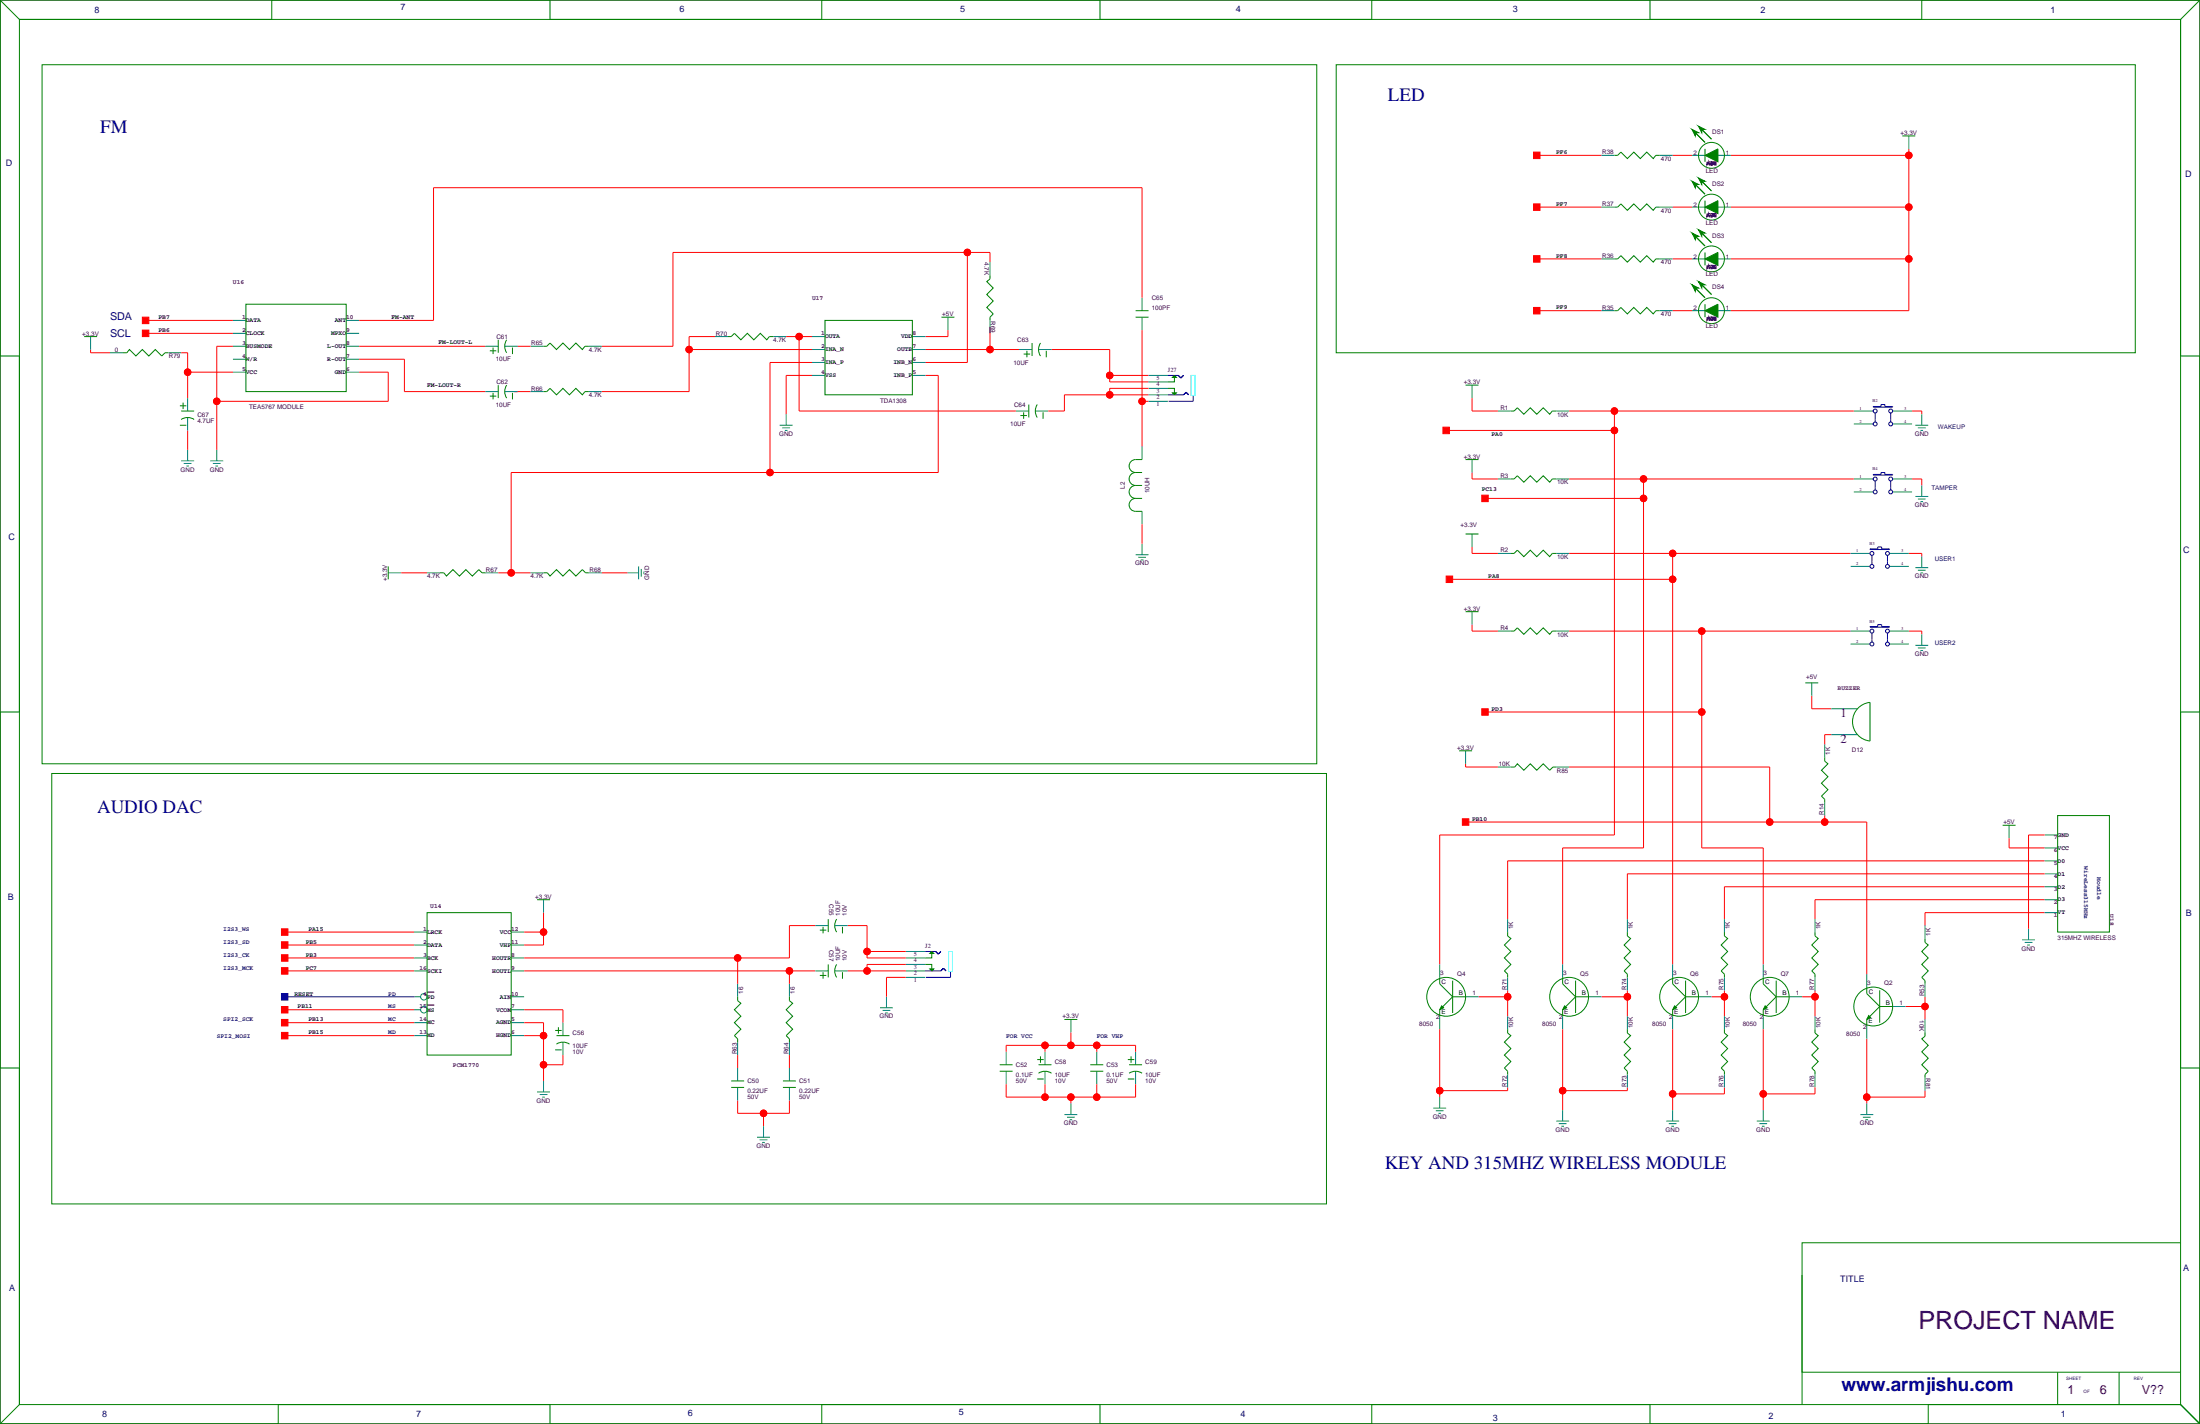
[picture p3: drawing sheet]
<svg xmlns="http://www.w3.org/2000/svg" width="864mm" height="559mm" viewBox="0 0 864 559" stroke-linecap="round" stroke-linejoin="round" font-family="sans-serif">
<path d="M0 0h863.6v558.8h-863.6zM167.6 394.4h2.9M167.6 389.3h2.9" fill="none" stroke="#000" stroke-width=".39"/>
<g fill="none" stroke="#f00" stroke-width=".39">
<path d="M749.3 58.4v63.5h-69.9M603.2 61h25.4M656.6 61h7.6M679.4 61h69.9M379.7 99.1v43.1h-16.5M603.2 81.3h25.4M656.6 81.3h7.6M679.4 81.3h69.9M388.6 102.9v-3.8h-124.4v36.8h-28M448.3 116.8v-43.1h-278.1v52h-29.2M603.2 101.6h25.4M656.6 101.6h7.6"/>
<path d="M679.4 101.6h69.9M35.6 137.2v1.2h7.6M57.1 130.8h34.3M57.1 125.7h34.3M71.1 138.4h2.6v17.8M91.4 135.9h-6.3v40.6M141 135.9h49.5M203.2 135.9h5.1M270.5 137.2h48.3M280.7 132.1h-10.2v21.6h-34.3M308.6 132.1h10.2M313.7 132.1v29.2h85.1"/>
<path d="M363.2 137.2h36.8M372.1 129.5v2.6h-8.9M388.6 128.3v8.9M412.7 137.2h22.9v12.7h15.2M448.3 129.5v45.8M603.2 121.9h25.4M656.6 121.9h7.6M73.7 146.1h17.7M141 146.1h11.4v11.4h-67.3M141 141h17.7v12.7h31.8M201.9 153.7h6.4M318.8 147.3h-10.2v15.3"/>
<path d="M318.8 142.2h-16.5v43.2M363.2 147.3h5.1v38.1h-167.6v39.4M435.6 147.3h15.2M448.3 157.5h2.5M450.8 154.9h-33v6.4h-6.3M450.8 152.4h-15.2v2.5M577.8 156.2v5.1h10.2M73.7 168.9v7.6M567.7 168.9h66M615.9 161.3h111.8M633.7 161.3v166.4h-68.6v50.8M750.6 161.3h3.8v1.3"/>
<path d="M577.8 185.4v2.6h10.2M582.9 195.6h62.3M615.9 188h111.8M645.2 188v144.7h-31.8v45.8M750.6 188h3.8v2.5M448.3 205.7v7.7M577.8 214.6v2.6h10.2M615.9 217.2h110.5M656.6 217.2v161.3M749.3 217.2h5.1v1.2M157.5 224.8h10.1M195.6 224.8h12.7"/>
<path d="M236.2 224.8h10.2M569 227.3h87.6M577.8 245.1v2.5h10.2M615.9 247.6h110.5M668 247.6v85.1h24.1v45.8M749.3 247.6h5.1v1.3M582.9 279.4h85.1M711.2 273v5.1h7.6M575.3 299.7v1.3h12.7M718.8 288.3h-2.5v3.8M615.9 301h78.8v21.6M575.3 322.6h157.5v59.7"/>
<path d="M716.3 320v2.6M788.7 328.9v3.8h13.9M802.6 327.7h-6.3v36.8M802.6 337.8h-210.8v22.9M213.4 358.1v12.7h-7.7M802.6 358.1h-47v5.1M802.6 348h-125.7v12.7M802.6 353.1h-90.1v7.6M802.6 342.9h-163.8v17.8M111.8 375.9h50.8M111.8 365.8h50.8M111.8 370.8h50.8"/>
<path d="M205.7 365.8h7.7M289.6 375.9v10.2M320 363.2h-10.1v12.7h-104.2M332.7 363.2h7.7v12.7h15.2M340.4 373.4h15.2M355.6 378.5h-15.2v2.5M111.8 381h50.8M111.8 396.2h50.8M205.7 381h114.3M205.7 396.2h15.3v5.1M309.9 381v5.1M332.7 381h22.9"/>
<path d="M355.6 383.5h-7.6v7.7M580.4 391.2h11.4M591.8 388.6v10.2M628.6 391.2h10.2M638.8 388.6v10.2M671.8 391.2h5.1M676.9 388.6v10.2M707.4 391.2h5.1M712.5 388.6v10.2M748 395h7.6M755.6 391.2v8.8M111.8 401.3h50.8"/>
<path d="M111.8 406.4h50.8M205.7 401.3h7.7v22.9M205.7 406.4h7.7M221 414v3.8h-7.6M289.6 414v5.1M309.9 414v5.1M395 412.8v-2.6h50.8v2.6M410.2 410.2v2.6M420.4 405.1v5.1M430.5 410.2v2.6M565.1 403.9v26.6M613.4 403.9v31.7"/>
<path d="M656.6 403.9v31.7M692.1 403.9v31.7M732.8 407.7v25.4M289.6 431.8v5.1h20.3v-5.1M299.7 436.9v5.1M395 425.4v5.1h50.8v-5.1M410.2 425.4v5.1M420.4 430.5v2.6M430.5 425.4v5.1M591.8 426.7v1.3h-26.7M638.8 426.7v1.3h-25.4M676.9 426.7v2.6h-20.3"/>
<path d="M712.5 426.7v2.6h-20.4M755.6 428v2.5h-22.8"/>
<circle cx="749.3" cy="61" r="1.27"/>
<circle cx="379.7" cy="99.1" r="1.27"/>
<circle cx="749.3" cy="81.3" r="1.27"/>
<circle cx="749.3" cy="101.6" r="1.27"/>
<circle cx="270.5" cy="137.2" r="1.27"/>
<circle cx="313.7" cy="132.1" r="1.27"/>
<circle cx="388.6" cy="137.2" r="1.27"/>
<circle cx="73.7" cy="146" r="1.27"/>
<circle cx="85.1" cy="157.5" r="1.27"/>
<circle cx="435.6" cy="154.9" r="1.27"/>
<circle cx="435.6" cy="147.3" r="1.27"/>
<circle cx="448.3" cy="157.5" r="1.27"/>
<circle cx="633.7" cy="168.9" r="1.27"/>
<circle cx="633.7" cy="161.3" r="1.27"/>
<circle cx="302.3" cy="185.4" r="1.27"/>
<circle cx="645.2" cy="188" r="1.27"/>
<circle cx="645.2" cy="195.6" r="1.27"/>
<circle cx="656.6" cy="217.2" r="1.27"/>
<circle cx="200.7" cy="224.8" r="1.27"/>
<circle cx="656.6" cy="227.3" r="1.27"/>
<circle cx="668" cy="247.6" r="1.27"/>
<circle cx="668" cy="279.4" r="1.27"/>
<circle cx="694.7" cy="322.6" r="1.27"/>
<circle cx="716.3" cy="322.6" r="1.27"/>
<circle cx="213.4" cy="365.8" r="1.27"/>
<circle cx="289.6" cy="375.9" r="1.27"/>
<circle cx="340.4" cy="373.4" r="1.27"/>
<circle cx="309.9" cy="381" r="1.27"/>
<circle cx="340.4" cy="381" r="1.27"/>
<circle cx="591.8" cy="391.2" r="1.27"/>
<circle cx="638.8" cy="391.2" r="1.27"/>
<circle cx="676.9" cy="391.2" r="1.27"/>
<circle cx="712.5" cy="391.2" r="1.27"/>
<circle cx="755.6" cy="395" r="1.27"/>
<circle cx="213.4" cy="417.8" r="1.27"/>
<circle cx="213.4" cy="406.4" r="1.27"/>
<circle cx="410.2" cy="410.2" r="1.27"/>
<circle cx="420.4" cy="410.2" r="1.27"/>
<circle cx="430.5" cy="410.2" r="1.27"/>
<circle cx="299.7" cy="436.9" r="1.27"/>
<circle cx="410.2" cy="430.5" r="1.27"/>
<circle cx="420.4" cy="430.5" r="1.27"/>
<circle cx="430.5" cy="430.5" r="1.27"/>
<circle cx="565.1" cy="428" r="1.27"/>
<circle cx="613.4" cy="428" r="1.27"/>
<circle cx="656.6" cy="429.3" r="1.27"/>
<circle cx="692.1" cy="429.3" r="1.27"/>
<circle cx="732.8" cy="430.5" r="1.27"/>
</g>
<g fill="#f00" stroke="#f00" stroke-width=".39">
<path d="M581.7 194.3h2.5v2.5h-2.5z" fill-rule="evenodd"/>
<path d="M566.4 167.6h2.6v2.6h-2.6z" fill-rule="evenodd"/>
<path d="M567.7 226.1h2.5v2.5h-2.5z" fill-rule="evenodd"/>
<path d="M581.7 278.1h2.5v2.6h-2.5z" fill-rule="evenodd"/>
<path d="M110.5 379.7h2.5v2.6h-2.5z" fill-rule="evenodd"/>
<path d="M110.5 374.6h2.5v2.6h-2.5z" fill-rule="evenodd"/>
<path d="M110.5 369.6h2.5v2.5h-2.5z" fill-rule="evenodd"/>
<path d="M110.5 364.5h2.5v2.5h-2.5z" fill-rule="evenodd"/>
<path d="M602 120.6h2.5v2.6h-2.5z" fill-rule="evenodd"/>
<path d="M602 100.3h2.5v2.6h-2.5z" fill-rule="evenodd"/>
<path d="M602 80h2.5v2.6h-2.5z" fill-rule="evenodd"/>
<path d="M602 59.7h2.5v2.5h-2.5z" fill-rule="evenodd"/>
<path d="M55.9 129.5h2.5v2.6h-2.5z" fill-rule="evenodd"/>
<path d="M55.9 124.5h2.5v2.5h-2.5z" fill-rule="evenodd"/>
<path d="M110.5 395h2.5v2.5h-2.5z" fill-rule="evenodd"/>
<path d="M110.5 400h2.5v2.6h-2.5z" fill-rule="evenodd"/>
<path d="M110.5 405.1h2.5v2.6h-2.5z" fill-rule="evenodd"/>
<path d="M574 321.3h2.6v2.5h-2.6z" fill-rule="evenodd"/>
<circle cx="645.2" cy="195.6" r="1.27"/>
<circle cx="645.2" cy="188" r="1.27"/>
<circle cx="633.7" cy="168.9" r="1.27"/>
<circle cx="633.7" cy="161.3" r="1.27"/>
<circle cx="656.6" cy="227.3" r="1.27"/>
<circle cx="656.6" cy="217.2" r="1.27"/>
<circle cx="668" cy="279.4" r="1.27"/>
<circle cx="668" cy="247.6" r="1.27"/>
<circle cx="732.8" cy="430.5" r="1.27"/>
<circle cx="302.3" cy="185.4" r="1.27"/>
<circle cx="200.7" cy="224.8" r="1.27"/>
<circle cx="435.6" cy="147.3" r="1.27"/>
<circle cx="448.3" cy="157.5" r="1.27"/>
<circle cx="430.5" cy="410.2" r="1.27"/>
<circle cx="410.2" cy="410.2" r="1.27"/>
<circle cx="420.4" cy="410.2" r="1.27"/>
<circle cx="430.5" cy="430.5" r="1.27"/>
<circle cx="410.2" cy="430.5" r="1.27"/>
<circle cx="420.4" cy="430.5" r="1.27"/>
<circle cx="676.9" cy="391.2" r="1.27"/>
<circle cx="340.4" cy="373.4" r="1.27"/>
<circle cx="309.9" cy="381" r="1.27"/>
<circle cx="213.4" cy="406.4" r="1.27"/>
<circle cx="213.4" cy="417.8" r="1.27"/>
<circle cx="213.4" cy="365.8" r="1.27"/>
<circle cx="299.7" cy="436.9" r="1.27"/>
<circle cx="289.6" cy="375.9" r="1.27"/>
<circle cx="656.6" cy="429.3" r="1.27"/>
<circle cx="749.3" cy="101.6" r="1.27"/>
<circle cx="749.3" cy="61" r="1.27"/>
<circle cx="749.3" cy="81.3" r="1.27"/>
<circle cx="388.6" cy="137.2" r="1.27"/>
<circle cx="565.1" cy="428" r="1.27"/>
<circle cx="591.8" cy="391.2" r="1.27"/>
<circle cx="613.4" cy="428" r="1.27"/>
<circle cx="638.8" cy="391.2" r="1.27"/>
<circle cx="692.1" cy="429.3" r="1.27"/>
<circle cx="85.1" cy="157.5" r="1.27"/>
<circle cx="270.5" cy="137.2" r="1.27"/>
<circle cx="379.7" cy="99.1" r="1.27"/>
<circle cx="340.4" cy="381" r="1.27"/>
<circle cx="712.5" cy="391.2" r="1.27"/>
<circle cx="313.7" cy="132.1" r="1.27"/>
<circle cx="435.6" cy="154.9" r="1.27"/>
<circle cx="73.7" cy="146" r="1.27"/>
<circle cx="755.6" cy="395" r="1.27"/>
<circle cx="694.7" cy="322.6" r="1.27"/>
<circle cx="716.3" cy="322.6" r="1.27"/>
</g>
<g fill="none" stroke="#008080" stroke-width=".39">
<path d="M749.3 53.3v5.1M628.6 61h5.1M651.5 61h5.1M664.2 61h5.1M674.4 61h5M628.6 81.3h5.1M651.5 81.3h5.1M664.2 81.3h5.1M674.4 81.3h5M388.6 102.9v5M448.3 116.8v5.1M628.6 101.6h5.1"/>
<path d="M651.5 101.6h5.1M664.2 101.6h5.1M674.4 101.6h5M35.6 132.1v5.1M43.2 138.4h5.1M66 138.4h5.1M91.4 135.9h5.1M91.4 125.7h5.1M91.4 130.8h5.1M135.9 135.9h5.1M135.9 125.7h5.1M135.9 130.8h5.1"/>
<path d="M190.5 135.9h5.1M198.1 135.9h5.1M208.3 135.9h5.1M231.1 135.9h5.1M280.7 132.1h5.1M303.5 132.1h5.1M318.8 132.1h5M318.8 137.2h5M358.1 132.1h5.1M358.1 137.2h5.1M372.1 124.5v5M388.6 125.7v5.1"/>
<path d="M400 137.2h5.1M407.7 137.2h5M448.3 124.5v5M628.6 121.9h5.1M651.5 121.9h5.1M664.2 121.9h5.1M674.4 121.9h5M73.7 156.2v5.1M91.4 146.1h5.1M91.4 141h5.1M135.9 146.1h5.1M135.9 141h5.1"/>
<path d="M190.5 153.7h5.1M198.1 153.7h5.1M208.3 153.7h5.1M231.1 153.7h5.1M318.8 147.3h5M318.8 142.2h5M358.1 147.3h5.1M358.1 142.2h5.1M450.8 157.5h7.7M450.8 154.9h7.7M450.8 152.4h7.7M450.8 149.9h7.7"/>
<path d="M450.8 147.3h7.7M577.8 151.1v5.1M73.7 163.8v5.1M73.7 176.5v4.3M85.1 176.5v4.3M306.1 166.9h5M307.1 167.9h3M308.1 168.9h1M308.6 162.6v4.3M398.8 161.3h5.1M406.4 161.3h5.1M448.3 175.3v5"/>
<path d="M588 161.3h5.1M610.9 161.3h5M727.7 161.3h7.6M727.7 166.4h7.6M742.9 161.3h7.7M742.9 166.4h7.7M751.8 166.9h5.1M752.9 167.9h3M753.9 168.9h1M754.4 162.6v4.3M71.1 180.8h5.1M72.1 181.9h3.1"/>
<path d="M73.2 182.9h1M82.5 180.8h5.1M83.6 181.9h3M84.6 182.9h1M577.8 180.3v5.1M588 188h5.1M610.9 188h5M727.7 188h7.6M727.7 193h7.6M742.9 188h7.7M742.9 193h7.7M751.8 194.8h5.1"/>
<path d="M752.9 195.8h3M753.9 196.8h1M754.4 190.5v4.3M445.8 217.7h5M446.8 218.7h3M447.8 219.7h1M448.3 200.7v5M448.3 213.4v4.3M577.8 209.6v5M588 217.2h5.1M610.9 217.2h5M726.4 217.2h7.7"/>
<path d="M741.7 217.2h7.6M754.4 218.4v4.4M152.4 224.8h5.1M167.6 224.8h5.1M190.5 224.8h5.1M208.3 224.8h5.1M231.1 224.8h5.1M246.4 224.8h4.3M250.7 222.2v5.1M251.7 223.3v3M252.7 224.3v1M726.4 222.2h7.7"/>
<path d="M741.7 222.2h7.6M751.8 222.8h5.1M752.9 223.8h3M753.9 224.8h1M577.8 240v5.1M588 247.6h5.1M610.9 247.6h5M726.4 247.6h7.7M726.4 252.7h7.7M741.7 247.6h7.6M741.7 252.7h7.6M751.8 253.2h5.1"/>
<path d="M752.9 254.3h3M753.9 255.3h1M754.4 248.9v4.3M711.2 268v5M718.8 278.1h10.2M575.3 294.6v5.1M716.3 292.1v5.1M718.8 288.3h10.2M588 301h5.1M610.9 301h5M716.3 315v5M788.7 323.8v5.1"/>
<path d="M802.6 337.8h5.1M802.6 327.7h5.1M802.6 332.7h5.1M213.4 353.1v5M802.6 342.9h5.1M802.6 348h5.1M802.6 353.1h5.1M802.6 358.1h5.1M162.6 375.9h5M162.6 370.8h5M162.6 365.8h5M200.7 375.9h5"/>
<path d="M200.7 370.8h5M200.7 365.8h5M320 363.2h5.1M327.7 363.2h5M355.6 378.5h7.6M355.6 375.9h7.6M355.6 373.4h7.6M565.1 378.5v5M591.8 360.7v5.1M613.4 378.5v5M638.8 360.7v5.1M656.6 378.5v5"/>
<path d="M676.9 360.7v5.1M692.1 378.5v5M712.5 360.7v5.1M755.6 363.2v5.1M793.7 368.8h5.1M794.8 369.8h3M795.8 370.8h1M796.3 364.5v4.3M162.6 381h5M162.6 391.2h2.5M162.6 396.2h2.5M200.7 381h5"/>
<path d="M200.7 391.2h5M200.7 396.2h5M289.6 386.1v5.1M309.9 386.1v5.1M320 381h5.1M327.7 381h5M345.4 395.5h5.1M346.5 396.5h3M347.5 397.5h1M348 391.2v4.3M355.6 383.5h7.6M355.6 381h7.6"/>
<path d="M565.1 398.8v5.1M575.3 391.2h5.1M591.8 383.5v5.1M591.8 398.8v5.1M613.4 398.8v5.1M623.6 391.2h5M638.8 383.5v5.1M638.8 398.8v5.1M656.6 398.8v5.1M666.7 391.2h5.1M676.9 383.5v5.1M676.9 398.8v5.1"/>
<path d="M692.1 398.8v5.1M702.3 391.2h5.1M712.5 383.5v5.1M712.5 398.8v5.1M732.8 382.3v5M742.9 395h5.1M755.6 386.1v5.1M162.6 401.3h5M162.6 406.4h5M200.7 401.3h5M200.7 406.4h5M221 401.3v5.1"/>
<path d="M221 408.9v5.1M289.6 408.9v5.1M289.6 419.1v5.1M309.9 408.9v5.1M309.9 419.1v5.1M395 412.8v5M410.2 412.8v5M420.4 400v5.1M430.5 412.8v5M445.8 412.8v5M732.8 402.6v5.1M755.6 400v5.1"/>
<path d="M210.8 428.5h5.1M211.8 429.5h3.1M212.9 430.5h1M213.4 424.2v4.3M289.6 426.7v5.1M309.9 426.7v5.1M395 420.4v5M410.2 420.4v5M417.8 437.4h5.1M418.8 438.4h3.1M419.9 439.4h1M420.4 433.1v4.3"/>
<path d="M430.5 420.4v5M445.8 420.4v5M562.6 434.8h5.1M563.6 435.9h3.1M564.6 436.9h1.1M565.1 430.5v4.3M591.8 421.6v5.1M610.9 439.9h5M613.4 435.6v4.3M638.8 421.6v5.1M654 439.9h5.1M656.6 435.6v4.3"/>
<path d="M676.9 421.6v5.1M689.6 439.9h5.1M692.1 435.6v4.3M712.5 421.6v5.1M730.2 437.4h5.1M731.3 438.4h3M732.3 439.4h1M732.8 433.1v4.3M755.6 422.9v5.1M297.2 446.3h5.1M298.2 447.3h3M299.2 448.3h1"/>
<path d="M299.7 442v4.3M611.9 440.9h3M612.9 442h1M655.1 440.9h3M656.1 442h1M690.6 440.9h3.1M691.6 442h1.1"/>
<circle cx="166.4" cy="396.2" r="1.27"/>
<circle cx="166.4" cy="391.2" r="1.27"/>
</g>
<g fill="none" stroke="#008000" stroke-width=".39">
<path d="M0 0h863.6v558.8h-863.6zM7.6 7.6h848.4v543.6h-848.4zM16.5 25.4h500.4v274.3h-500.4zM524.5 25.4h313.7v113h-313.7zM651.5 58.4h.1M665.5 52.1l3.8 3.8M668 50.8l3.8 3.8M669.3 58.4v5.1M746.8 53.3h5M633.7 61h1.3l1.3-1.3 2.5 2.5 2.5-2.5 2.6 2.5 2.5-2.5 2.6 2.5 1-1.2h1.5M651.5 78.7h.1M665.5 72.4l3.8 3.8"/>
<path d="M668 71.1l3.8 3.8M669.3 78.7v5.1M633.7 81.3h1.3l1.3-1.3 2.5 2.6 2.5-2.6 2.6 2.6 2.5-2.6 2.6 2.6 1-1.3h1.5M651.5 99.1h.1M665.5 92.7l3.8 3.8M668 91.4l3.8 3.8M669.3 99.1v5M96.5 119.4h39.4v34.3h-39.4zM388.6 107.9v1.6l-1.3 1 2.6 2.5-2.6 2.6 2.6 2.5-2.6 2.5 2.6 2.6-1.3 1.3v1.2M633.7 101.6h1.3l1.3-1.3 2.5 2.6 2.5-2.6 2.6 2.6 2.5-2.6 2.6 2.6 1-1.3h1.5M651.5 119.4h.1M665.5 113l3.8 3.8"/>
<path d="M668 111.8l3.8 3.8M669.3 119.4v5.1M33 132.1h5.1M48.3 138.4h1.5l1-1.2 2.5 2.5 2.6-2.5 2.5 2.5 2.6-2.5 2.5 2.5 1.3-1.3h1.2M192.3 137.7h2.5M193.5 136.4v2.5M195.6 133.3v5.1M198.9 133.3a4.6 4.6 0 0 0 0 5.1M201.2 136.4v2.5M213.4 135.9h1.2l1.3-1.3 2.5 2.6 2.6-2.6 2.5 2.6 2.6-2.6 2.5 2.6 1-1.3h1.5M285.8 132.1h1.2l1.3-1.3 2.5 2.5 2.6-2.5 2.5 2.5 2.5-2.5 2.6 2.5 1-1.2h1.5M323.8 125.7h34.3v29.2h-34.3z"/>
<path d="M369.6 124.5h5M401.8 138.9h2.6M403.1 137.7v2.5M405.1 134.6v5.1M408.5 134.6a4.6 4.6 0 0 0 0 5.1M410.7 137.7v2.5M445.8 121.9h5M445.8 124.5h5M633.7 121.9h1.3l1.3-1.3 2.5 2.6 2.5-2.6 2.6 2.6 2.5-2.6 2.6 2.6 1-1.3h1.5M70.6 159.3h2.6M71.9 158v2.5M192.3 155.4h2.5"/>
<path d="M193.5 154.2v2.5M195.6 151.1v5.1M198.9 151.1a4.6 4.6 0 0 0 0 5.1M201.2 154.2v2.5M213.4 153.7h1.2l1.3-1.3 2.5 2.5 2.6-2.5 2.5 2.5 2.6-2.5 2.5 2.5 1-1.2h1.5M403.9 158.8v5M407.2 158.7a4.6 4.6 0 0 0 0 5.1M458.5 152.4h2.5v2.5M461 147.3v2.6h-2.5M575.3 151.1h5.1M70.6 166.9h2.6M71.1 164.6a4.6 4.6 0 0 1 5.1 0"/>
<path d="M71.1 161.3h5.1M400.6 163.1h2.5M401.8 161.8v2.5M409.4 161.8v2.5M593.1 161.3h1.3l1.2-1.3 2.6 2.6 2.5-2.6 2.5 2.6 2.6-2.6 2.5 2.6 1-1.3h1.6M445.8 190.5a2.54 2.54 0 0 0-2.6 2.5 2.54 2.54 0 0 0 2.6 2.6M445.8 185.4a2.54 2.54 0 0 0-2.6 2.6 2.54 2.54 0 0 0 2.6 2.5M445.8 195.6a2.54 2.54 0 0 0-2.6 2.5 2.54 2.54 0 0 0 2.6 2.6h2.5M445.8 195.6h2.5M445.8 190.5h2.5M445.8 185.4h2.5M448.3 180.3a5 5 0 0 0-4.1 .6 2.54 2.54 0 0 0-.8 2.8 2.54 2.54 0 0 0 2.4 1.7"/>
<path d="M575.3 180.3h5.1M593.1 188h1.3l1.2-1.3 2.6 2.5 2.5-2.5 2.5 2.5 2.6-2.5 2.5 2.5 1-1.2h1.6M575.3 209.6h5.1M593.1 217.2h1.3l1.2-1.3 2.6 2.5 2.5-2.5 2.5 2.5 2.6-2.5 2.5 2.5 1-1.2h1.6M152.4 222.2v5.1M172.7 224.8h1.5l1.1 1.3 2.5-2.6 2.5 2.6 2.6-2.6 2.5 2.6 2.6-2.6 1.2 1.3h1.3M213.4 224.8h1.5l1 1.3 2.5-2.6 2.6 2.6 2.5-2.6 2.6 2.6 2.5-2.6 1.3 1.3h1.2M575.3 240h5.1M593.1 247.6h1.3l1.2-1.2 2.6 2.5 2.5-2.5 2.5 2.5 2.6-2.5 2.5 2.5 1-1.3h1.6M708.7 268h5M734 275.6a7.6 7.6 0 0 0-6.8 7.6 7.6 7.6 0 0 0 6.8 7.6M734.1 275.6v15.2"/>
<path d="M572.8 294.6h5M716.3 297.2v1.5l1.2 1-2.5 2.6 2.5 2.5-2.5 2.5 2.5 2.6-2.5 2.5 1.3 1.3v1.3M734.1 290.8h.1M20.3 303.5h500.4v168.9h-500.4zM593.1 301h1.5l1-1.3 2.6 2.6 2.5-2.6 2.5 2.6 2.6-2.6 2.5 2.6 1.3-1.3h1.3M786.1 323.8h5.1M807.7 320h20.3v45.8h-20.3zM167.6 358.1h33.1v55.9h-33.1zM210.8 353.1h5.1M321.8 365h2.6M323.1 363.7v2.6M325.1 360.7v5.1"/>
<path d="M325.1 378.5v5M328.4 360.7a4.6 4.6 0 0 0 0 5.1M328.4 378.4a4.6 4.6 0 0 0 0 5.2M330.7 363.7v2.6M363.2 378.5h2.6v2.5M365.8 373.4v2.5h-2.6M591.8 365.8v1.5l1.3 1-2.6 2.5 2.6 2.6-2.6 2.5 2.6 2.6-2.6 2.5 1.3 1.3v1.2M638.8 365.8v1.5l1.3 1-2.6 2.5 2.6 2.6-2.6 2.5 2.6 2.6-2.6 2.5 1.3 1.3v1.2M676.9 365.8v1.5l1.3 1-2.6 2.5 2.6 2.6-2.6 2.5 2.6 2.6-2.6 2.5 1.3 1.3v1.2M712.5 365.8v1.5l1.2 1-2.5 2.5 2.5 2.6-2.5 2.5 2.5 2.6-2.5 2.5 1.3 1.3v1.2M755.6 368.3v1.5l1.3 1-2.5 2.6 2.5 2.5-2.5 2.6 2.5 2.5-2.5 2.5 1.2 1.3v1.3M289.6 391.2v1.5l1.2 1-2.5 2.5 2.5 2.6-2.5 2.5 2.5 2.6-2.5 2.5 1.3 1.3v1.2"/>
<path d="M309.9 391.2v1.5l1.2 1-2.5 2.5 2.5 2.6-2.5 2.5 2.5 2.6-2.5 2.5 1.3 1.3v1.2M321.8 382.8h2.6M323.1 381.5v2.5M330.7 381.5v2.5M565.1 383.5v2.6l5.1 5.1M570.2 391.2l-5.1 5v2.6M570.2 391.2h5.1M570.2 384.8v12.7M613.4 383.5v2.6l5.1 5.1M618.5 391.2h5.1M618.5 391.2l-5.1 5v2.6M618.5 384.8v12.7"/>
<path d="M656.6 383.5v2.6l5.1 5.1M661.7 391.2h5M661.7 391.2l-5.1 5v2.6M661.7 384.8v12.7M692.1 383.5v2.6l5.1 5.1M697.2 391.2h5.1M697.2 391.2l-5.1 5v2.6M697.2 384.8v12.7M732.8 387.3v2.6l5.1 5.1M737.9 395l-5.1 5v2.6M737.9 395h5M737.9 388.6v12.7"/>
<path d="M217.9 412h2.6M217.9 404.4h2.6M218.4 409.7a4.6 4.6 0 0 1 5.1 0M218.4 406.4h5.1M219.2 403.1v2.5M392.4 417.8h5.1M407.2 415.8h2.5M407.7 417.8h5M408.4 414.5v2.6M417.8 400h5.1M428 417.8h5.1M442.7 415.8h2.6"/>
<path d="M443.2 417.8h5.1M444 414.5v2.6M591.8 403.9v1.5l1.3 1-2.6 2.5 2.6 2.6-2.6 2.5 2.6 2.6-2.6 2.5 1.3 1.3v1.2M638.8 403.9v1.5l1.3 1-2.6 2.5 2.6 2.6-2.6 2.5 2.6 2.6-2.6 2.5 1.3 1.3v1.2M676.9 403.9v1.5l1.3 1-2.6 2.5 2.6 2.6-2.6 2.5 2.6 2.6-2.6 2.5 1.3 1.3v1.2M712.5 403.9v1.5l1.2 1-2.5 2.5 2.5 2.6-2.5 2.5 2.5 2.6-2.5 2.5 1.3 1.3v1.2M755.6 405.1v1.6l-1.2 1 2.5 2.5-2.5 2.6 2.5 2.5-2.5 2.5 2.5 2.6-1.3 1.2v1.3M287 424.2h5.1M287 426.7h5.1M307.3 424.2h5.1M307.3 426.7h5.1M392.4 420.4h5.1"/>
<path d="M407.2 423.4h2.5M407.7 421.2a4.6 4.6 0 0 1 5.1 0M428 420.4h5.1M442.7 423.4h2.6M443.2 421.2a4.6 4.6 0 0 1 5.1 0M856 487.7h-148.6v50.8h148.6M707.4 500.4v50.8M807.7 538.5v12.7M831.8 538.5v12.7M856 551.2l7.6 7.6v-139.7h-7.6v-139.7h7.6v-139.7h-7.6v-132.1l7.6-7.6h-109.2v7.6h-106.7v-7.6h-109.2v7.6h-106.7v-7.6h-109.2v7.6h-106.7v-7.6h-109.2v7.6h-99.1l-7.6-7.6v139.7h7.6v139.7h-7.6v139.7h7.6v132.1l-7.6 7.6h109.2v-7.6h106.7v7.6h106.7v-7.6h109.2v7.6h106.7v-7.6h109.2v7.6h109.2v-7.6h99.1l7.6 7.6"/>
<circle cx="671.8" cy="61" r="5.1"/>
<circle cx="671.8" cy="81.3" r="5.1"/>
<circle cx="671.8" cy="101.6" r="5.1"/>
<circle cx="671.8" cy="121.9" r="5.1"/>
<circle cx="567.7" cy="391.2" r="7.6"/>
<circle cx="615.9" cy="391.2" r="7.6"/>
<circle cx="659.1" cy="391.2" r="7.6"/>
<circle cx="694.7" cy="391.2" r="7.6"/>
<circle cx="735.3" cy="395" r="7.6"/>
</g>
<g fill="none" stroke="#0000a0" stroke-width=".39">
<path d="M458.5 147.3h4M458.5 154.9h6.1M462.5 147.3l1 1zM463.5 148.3l1.1-1zM465.6 153.9l-1 1zM465.6 153.9l1 1zM468.4 155.2v2.3h-9.7M735.3 159.5h3.1v-.7h1.5v.7h3v.3h-7.6zM736.1 162.1v3.5M742.2 162.1v3.5M735.3 186.2h3.1v-.8h1.5v.8h3v.2h-7.6zM736.1 188.7v3.6"/>
<path d="M742.2 188.7v3.6M734.1 215.4h3v-.8h1.5v.8h3.1v.2h-7.6zM734.8 217.9v3.6M740.9 217.9v3.6M734.1 245.9h3v-.8h1.5v.8h3.1v.2h-7.6zM734.8 248.4v3.6M740.9 248.4v3.6M363.2 373.4h4.1M367.3 373.4l1 1zM368.3 374.4l1-1zM370.3 380l-1 1zM370.3 380l1 1z"/>
<path d="M363.2 381h6.1M373.1 381.3v2.2h-9.6"/>
<circle cx="736.1" cy="166.4" r=".76"/>
<circle cx="736.1" cy="161.3" r=".76"/>
<circle cx="742.2" cy="166.4" r=".76"/>
<circle cx="742.2" cy="161.3" r=".76"/>
<circle cx="736.1" cy="188" r=".76"/>
<circle cx="736.1" cy="193" r=".76"/>
<circle cx="742.2" cy="188" r=".76"/>
<circle cx="742.2" cy="193" r=".76"/>
<circle cx="734.8" cy="217.2" r=".76"/>
<circle cx="740.9" cy="217.2" r=".76"/>
<circle cx="734.8" cy="222.2" r=".76"/>
<circle cx="740.9" cy="222.2" r=".76"/>
<circle cx="734.8" cy="252.7" r=".76"/>
<circle cx="734.8" cy="247.6" r=".76"/>
<circle cx="740.9" cy="252.7" r=".76"/>
<circle cx="740.9" cy="247.6" r=".76"/>
</g>
<path d="M467.6 147.3h1.5v7.9h-1.5zM372.4 373.4h1.5v7.9h-1.5z" fill="none" stroke="#0ff" stroke-width=".39"/>
<g fill="#008000" stroke="#008000" stroke-width=".39">
<path d="M365 380.2h1.5l-.7 .8z" fill-rule="evenodd"/>
<path d="M365 374.1l.8-.7 .7 .7z" fill-rule="evenodd"/>
<path d="M664.2 111.8l2.5 1.2h-1.2v1.3l-1.3-2.5 5.1 5z" fill-rule="evenodd"/>
<path d="M666.7 110.5l2.6 1.3h-1.3v1.2l-1.3-2.5 5.1 5.1z" fill-rule="evenodd"/>
<path d="M669.3 121.9l5.1-2.5v5.1z" fill-rule="evenodd"/>
<path d="M664.2 91.4l2.5 1.3h-1.2v1.3l-1.3-2.6 5.1 5.1z" fill-rule="evenodd"/>
<path d="M666.7 90.2l2.6 1.2h-1.3v1.3l-1.3-2.5 5.1 5z" fill-rule="evenodd"/>
<path d="M669.3 101.6l5.1-2.5v5z" fill-rule="evenodd"/>
<path d="M664.2 71.1l2.5 1.3h-1.2v1.3l-1.3-2.6 5.1 5.1z" fill-rule="evenodd"/>
<path d="M666.7 69.9l2.6 1.2h-1.3v1.3l-1.3-2.5 5.1 5z" fill-rule="evenodd"/>
<path d="M669.3 81.3l5.1-2.6v5.1z" fill-rule="evenodd"/>
<path d="M664.2 50.8l2.5 1.3h-1.2v1.2l-1.3-2.5 5.1 5.1z" fill-rule="evenodd"/>
<path d="M666.7 49.5l2.6 1.3h-1.3v1.3l-1.3-2.6 5.1 5.1z" fill-rule="evenodd"/>
<path d="M669.3 61l5.1-2.6v5.1z" fill-rule="evenodd"/>
<path d="M460.2 154.2h1.6l-.8 .7z" fill-rule="evenodd"/>
<path d="M461 147.3l.8 .8h-1.6z" fill-rule="evenodd"/>
<path d="M565.9 394.7l.8 .8-1.6 .7z" fill-rule="evenodd"/>
<path d="M614.2 394.7l.7 .8-1.5 .7z" fill-rule="evenodd"/>
<path d="M657.4 394.7l.7 .8-1.5 .7z" fill-rule="evenodd"/>
<path d="M692.9 394.7l.8 .8-1.6 .7z" fill-rule="evenodd"/>
<path d="M733.6 398.5l.7 .8-1.5 .7z" fill-rule="evenodd"/>
</g>
<g fill="none" stroke="#400040" stroke-width=".39">
<path d="M670.1 63.5v1.3l.5-1.3v1.3M670.8 63.5h.5v.8h-.5h.5v.5h-.5M672.1 63.5h-.5h.5v1.3h-.5h.5v-.5h-.5M672.3 64v-.5h.5v1.3v-.8h-.5h.5l-.5 .8M673.1 63.8v-.3h.5v1.3h-.5v-.5l.3 .2M670.1 83.8v1.3l.5-1.3v1.3M670.8 83.8h.5v.8h-.5h.5v.5h-.5M672.1 83.8h-.5h.5v1.3h-.5h.5v-.5h-.5M672.3 84.3v-.5h.5v1.3v-.8h-.5h.5l-.5 .8M673.1 84.1v-.3h.5v1.3h-.5v-.5l.3 .2M670.1 104.1v1.3l.5-1.3v1.3M670.8 104.1h.5v.8h-.5h.5v.5h-.5"/>
<path d="M672.1 104.1h-.5h.5v1.3h-.5h.5v-.5h-.5M672.3 104.6v-.5h.5v1.3v-.8h-.5h.5l-.5 .8M673.1 104.4v-.3h.5v1.3h-.5v-.5l.3 .3M670.1 124.5v1.2l.5-1.2v1.2M670.8 124.5h.5v.7h-.5h.5v.5h-.5M672.1 124.5h-.5h.5v1.2h-.5h.5v-.5h-.5M672.3 125v-.5h.5v1.2v-.7h-.5h.5l-.5 .7M673.1 124.7v-.2h.5v1.2h-.5v-.5l.3 .3"/>
</g>
<path d="M111.8 391.2h50.8" fill="none" stroke="#00f" stroke-width=".39"/>
<path d="M110.5 389.9h2.5v2.5h-2.5z" fill-rule="evenodd" fill="#00f" stroke="#00f" stroke-width=".39"/>
<text font-size="9.9" fill="#400040" x="753.1" y="521.6">PROJECT NAME</text>
<g font-size="7.4" fill="#0000a0">
<text x="544.8" y="39.6">LED</text>
<text x="39.4" y="52.3">FM</text>
<text x="38.1" y="319">AUDIO DAC</text>
<text x="543.6" y="458.7">KEY AND 315MHZ WIRELESS MODULE</text>
</g>
<text font-size="7.4" fill="#000080" x="722.9" y="545.9">www.armjishu.com</text>
<g font-size="4.9" fill="#400040">
<text x="722.4" y="281.5">1</text>
<text x="722.4" y="291.7">2</text>
<text x="811.5" y="547.2">1</text>
<text x="824.2" y="547.2">6</text>
<text x="840.7" y="547.2">V??</text>
</g>
<g font-size="4.2" fill="#0000a0">
<text x="43.2" y="125.7">SDA</text>
<text x="43.2" y="132.1">SCL</text>
</g>
<g font-size="3.5" fill="#0000a0">
<text x="37.1" y="5">8</text>
<text x="157.2" y="4">7</text>
<text x="266.7" y="4.8">6</text>
<text x="376.9" y="4.5">5</text>
<text x="485.1" y="4.5">4</text>
<text x="593.9" y="4.8">3</text>
<text x="691.1" y="5">2</text>
<text x="804.9" y="5">1</text>
<text x="2.3" y="65">D</text>
<text x="857.8" y="69.3">D</text>
<text x="3.3" y="212.1">C</text>
<text x="857" y="217.1">C</text>
<text x="3" y="353.3">B</text>
<text x="858" y="359.4">B</text>
<text x="722.4" y="502.9">TITLE</text>
<text x="857" y="498.6">A</text>
<text x="3.6" y="506.7">A</text>
<text x="40.1" y="556">8</text>
<text x="163.3" y="556.2">7</text>
<text x="270" y="555.7">6</text>
<text x="376.4" y="555.2">5</text>
<text x="486.9" y="556">4</text>
<text x="586" y="557.5">3</text>
<text x="694.2" y="556.7">2</text>
<text x="809" y="556">1</text>
</g>
<g font-size="2.5" fill="#400040">
<text x="672.1" y="52.6">DS1</text>
<text x="746" y="53">+3.3V</text>
<text x="628.9" y="60.6">R38</text>
<text x="652" y="63.1">470</text>
<text x="664.8" y="60.8">2</text>
<text x="677.5" y="60.8">1</text>
<text x="669.6" y="67.8">LED</text>
<text x="672.1" y="72.9">DS2</text>
<text x="628.9" y="80.9">R37</text>
<text x="652" y="83.4">470</text>
<text x="664.8" y="81.2">2</text>
<text x="677.5" y="81.2">1</text>
<text x="669.6" y="88.2">LED</text>
<text x="672.1" y="93.2">DS3</text>
<text x="628.9" y="101.2">R36</text>
<text x="664.8" y="101.5">2</text>
<text x="677.5" y="101.5">1</text>
<text x="386.5" y="102.9" transform="rotate(90 386.5 102.9)">4.7K</text>
<text x="652" y="103.8">470</text>
<text x="91.4" y="111.3">U16</text>
<text x="669.6" y="108.5">LED</text>
<text x="672.1" y="113.6">DS4</text>
<text x="318.8" y="117.6">U17</text>
<text x="452.1" y="117.7">C65</text>
<text x="95" y="125.2">1</text>
<text x="135.9" y="125.2">10</text>
<text x="369.9" y="124.1">+5V</text>
<text x="452.1" y="121.5">100PF</text>
<text x="628.9" y="121.5">R35</text>
<text x="652" y="124.1">470</text>
<text x="664.8" y="121.8">2</text>
<text x="677.5" y="121.8">1</text>
<text x="32.3" y="131.7">+3.3V</text>
<text x="95" y="130.3">2</text>
<text x="135.9" y="130.3">9</text>
<text x="280.9" y="131.7">R70</text>
<text x="322.4" y="131.6">1</text>
<text x="358.1" y="131.6">8</text>
<text x="389" y="126" transform="rotate(90 389 126)">R69</text>
<text x="669.6" y="128.8">LED</text>
<text x="95" y="135.4">3</text>
<text x="135.9" y="135.4">8</text>
<text x="194.9" y="133">C61</text>
<text x="208.6" y="135.5">R65</text>
<text x="303.5" y="134.2">4.7K</text>
<text x="322.4" y="136.7">2</text>
<text x="358.1" y="136.7">7</text>
<text x="399.3" y="134.2">C63</text>
<text x="45" y="138">0</text>
<text x="66.3" y="140.6">R79</text>
<text x="95" y="140.5">4</text>
<text x="135.9" y="140.5">7</text>
<text x="194.6" y="141.9">10UF</text>
<text x="231.1" y="138">4.7K</text>
<text x="322.4" y="141.7">3</text>
<text x="358.1" y="141.7">6</text>
<text x="397.8" y="143.1">10UF</text>
<text x="95" y="145.5">5</text>
<text x="135.9" y="145.5">6</text>
<text x="322.4" y="146.8">4</text>
<text x="358.1" y="146.8">5</text>
<text x="453.9" y="149">5</text>
<text x="458.5" y="146">J27</text>
<text x="194.9" y="150.7">C62</text>
<text x="208.6" y="153.3">R66</text>
<text x="231.1" y="155.8">4.7K</text>
<text x="453.9" y="154.1">3</text>
<text x="453.9" y="151.6">4</text>
<text x="574.6" y="150.7">+3.3V</text>
<text x="97.8" y="160.6">TEA5767 MODULE</text>
<text x="194.6" y="159.6">10UF</text>
<text x="345.4" y="158">TDA1308</text>
<text x="398.1" y="159.6">C64</text>
<text x="453.9" y="159.2">1</text>
<text x="453.9" y="156.6">2</text>
<text x="589" y="160.9">R1</text>
<text x="77.5" y="166">4.7UF</text>
<text x="77.5" y="163.4">C67</text>
<text x="396.6" y="167.3">10UF</text>
<text x="611.2" y="163.4">10K</text>
<text x="305.9" y="171.1">GND</text>
<text x="751.6" y="171.1">GND</text>
<text x="574.6" y="180">+3.3V</text>
<text x="70.9" y="185">GND</text>
<text x="82.3" y="185">GND</text>
<text x="441.6" y="191.9" transform="rotate(-90 441.6 191.9)">L2</text>
<text x="589" y="187.6">R3</text>
<text x="611.2" y="190.1">10K</text>
<text x="451.2" y="193.7" transform="rotate(-90 451.2 193.7)">10UH</text>
<text x="751.6" y="199">GND</text>
<text x="573.3" y="206.6">+3.3V</text>
<text x="445.6" y="221.9">GND</text>
<text x="589" y="216.8">R2</text>
<text x="611.2" y="219.3">10K</text>
<text x="167.6" y="226.9">4.7K</text>
<text x="190.8" y="224.4">R67</text>
<text x="208.3" y="226.9">4.7K</text>
<text x="231.4" y="224.4">R68</text>
<text x="254.9" y="227.5" transform="rotate(-90 254.9 227.5)">GND</text>
<text x="751.6" y="226.9">GND</text>
<text x="152" y="228.1" transform="rotate(-90 152 228.1)">+3.3V</text>
<text x="574.6" y="239.6">+3.3V</text>
<text x="589" y="247.3">R4</text>
<text x="611.2" y="249.8">10K</text>
<text x="751.6" y="257.4">GND</text>
<text x="709" y="266.3">+5V</text>
<text x="721.4" y="270.9">BUZZER</text>
<text x="572" y="294.3">+3.3V</text>
<text x="718.4" y="296.2" transform="rotate(-90 718.4 296.2)">1K</text>
<text x="726.9" y="295.1">D12</text>
<text x="588.4" y="300.6">10K</text>
<text x="611.1" y="303.1">R85</text>
<text x="715.9" y="319.8" transform="rotate(-90 715.9 319.8)">R14</text>
<text x="786.4" y="323.5">+5V</text>
<text x="806.2" y="329.3">7</text>
<text x="806.2" y="334.4">6</text>
<text x="806.2" y="339.4">5</text>
<text x="806.2" y="344.5">4</text>
<text x="210.1" y="352.7">+3.3V</text>
<text x="806.2" y="349.6">3</text>
<text x="168.9" y="356.4">U14</text>
<text x="325.5" y="354.9" transform="rotate(90 325.5 354.9)">C55</text>
<text x="329.8" y="359.4" transform="rotate(-90 329.8 359.4)">10UF</text>
<text x="332.4" y="359.4" transform="rotate(-90 332.4 359.4)">10V</text>
<text x="806.2" y="354.7">2</text>
<text x="806.2" y="359.8">1</text>
<text x="828.3" y="358.8" transform="rotate(90 828.3 358.8)">U18</text>
<text x="166.2" y="365.3">1</text>
<text x="200.7" y="365.3">12</text>
<text x="594" y="364.7" transform="rotate(-90 594 364.7)">1K</text>
<text x="641" y="364.7" transform="rotate(-90 641 364.7)">1K</text>
<text x="679.1" y="364.7" transform="rotate(-90 679.1 364.7)">1K</text>
<text x="714.6" y="364.7" transform="rotate(-90 714.6 364.7)">1K</text>
<text x="166.2" y="370.3">2</text>
<text x="200.7" y="370.3">11</text>
<text x="757.8" y="367.3" transform="rotate(-90 757.8 367.3)">1K</text>
<text x="807.7" y="368.8">315MHZ WIRELESS</text>
<text x="166.2" y="375.4">3</text>
<text x="200.7" y="375.4">8</text>
<text x="325.5" y="372.7" transform="rotate(90 325.5 372.7)">C57</text>
<text x="329.8" y="377.2" transform="rotate(-90 329.8 377.2)">10UF</text>
<text x="332.4" y="377.2" transform="rotate(-90 332.4 377.2)">10V</text>
<text x="358.7" y="375.1">5</text>
<text x="358.7" y="377.6">4</text>
<text x="363.2" y="372.1">J2</text>
<text x="793.5" y="373">GND</text>
<text x="164.7" y="380.5">16</text>
<text x="200.7" y="380.5">9</text>
<text x="358.7" y="380.2">3</text>
<text x="358.7" y="382.7">2</text>
<text x="565.3" y="382.8">3</text>
<text x="572" y="382.8">Q4</text>
<text x="613.6" y="382.8">3</text>
<text x="620.3" y="382.8">Q5</text>
<text x="656.7" y="382.8">3</text>
<text x="663.5" y="382.8">Q6</text>
<text x="692.3" y="382.8">3</text>
<text x="699" y="382.8">Q7</text>
<text x="291.7" y="390" transform="rotate(-90 291.7 390)">16</text>
<text x="312" y="390" transform="rotate(-90 312 390)">16</text>
<text x="358.7" y="385.2">1</text>
<text x="591.4" y="388.3" transform="rotate(-90 591.4 388.3)">R71</text>
<text x="638.4" y="388.3" transform="rotate(-90 638.4 388.3)">R74</text>
<text x="676.5" y="388.3" transform="rotate(-90 676.5 388.3)">R75</text>
<text x="712.1" y="388.3" transform="rotate(-90 712.1 388.3)">R77</text>
<text x="732.9" y="386.6">3</text>
<text x="739.7" y="386.6">Q2</text>
<text x="164.7" y="395.7">15</text>
<text x="166.2" y="390.7">4</text>
<text x="200.7" y="390.7">10</text>
<text x="200.7" y="395.7">7</text>
<text x="578" y="390.4">1</text>
<text x="626.3" y="390.4">1</text>
<text x="669.4" y="390.4">1</text>
<text x="705" y="390.4">1</text>
<text x="745.6" y="394.2">1</text>
<text x="755.3" y="390.9" transform="rotate(-90 755.3 390.9)">R53</text>
<text x="164.7" y="400.8">14</text>
<text x="200.7" y="400.8">5</text>
<text x="345.2" y="399.7">GND</text>
<text x="417.1" y="399.7">+3.3V</text>
<text x="563.8" y="400">2</text>
<text x="612" y="400">2</text>
<text x="655.2" y="400">2</text>
<text x="690.8" y="400">2</text>
<text x="753.5" y="400.4" transform="rotate(90 753.5 400.4)">10K</text>
<text x="164.7" y="405.9">13</text>
<text x="200.7" y="405.9">6</text>
<text x="224.8" y="406">C56</text>
<text x="557.1" y="402.6">8050</text>
<text x="594" y="403.5" transform="rotate(-90 594 403.5)">10K</text>
<text x="605.4" y="402.6">8050</text>
<text x="641" y="403.5" transform="rotate(-90 641 403.5)">10K</text>
<text x="648.6" y="402.6">8050</text>
<text x="679.1" y="403.5" transform="rotate(-90 679.1 403.5)">10K</text>
<text x="684.1" y="402.6">8050</text>
<text x="714.6" y="403.5" transform="rotate(-90 714.6 403.5)">10K</text>
<text x="724.8" y="406.4">8050</text>
<text x="731.4" y="403.9">2</text>
<text x="224.8" y="411.1">10UF</text>
<text x="224.8" y="413.6">10V</text>
<text x="289.2" y="413.7" transform="rotate(-90 289.2 413.7)">R63</text>
<text x="309.5" y="413.7" transform="rotate(-90 309.5 413.7)">R64</text>
<text x="177.8" y="418.6">PCM1770</text>
<text x="398.8" y="418.7">C52</text>
<text x="414" y="417.4">C58</text>
<text x="434.3" y="418.7">C53</text>
<text x="449.6" y="417.4">C59</text>
<text x="293.4" y="425.1">C50</text>
<text x="313.7" y="425.1">C51</text>
<text x="398.8" y="422.5">0.1UF</text>
<text x="398.8" y="425.1">50V</text>
<text x="414" y="422.5">10UF</text>
<text x="414" y="425.1">10V</text>
<text x="434.3" y="422.5">0.1UF</text>
<text x="434.3" y="425.1">50V</text>
<text x="449.6" y="425.1">10V</text>
<text x="449.6" y="422.5">10UF</text>
<text x="756" y="423.2" transform="rotate(90 756 423.2)">R81</text>
<text x="293.4" y="428.9">0.22UF</text>
<text x="293.4" y="431.4">50V</text>
<text x="313.7" y="431.4">50V</text>
<text x="313.7" y="428.9">0.22UF</text>
<text x="591.4" y="426.4" transform="rotate(-90 591.4 426.4)">R72</text>
<text x="638.4" y="426.4" transform="rotate(-90 638.4 426.4)">R73</text>
<text x="676.5" y="426.4" transform="rotate(-90 676.5 426.4)">R76</text>
<text x="712.1" y="426.4" transform="rotate(-90 712.1 426.4)">R78</text>
<text x="210.6" y="432.7">GND</text>
<text x="417.6" y="441.6">GND</text>
<text x="562.4" y="439">GND</text>
<text x="730" y="441.6">GND</text>
<text x="610.7" y="444.1">GND</text>
<text x="653.8" y="444.1">GND</text>
<text x="689.4" y="444.1">GND</text>
<text x="297" y="450.5">GND</text>
</g>
<g font-size="2.5">
<text x="610.9" y="60.5">PF6</text>
<text x="610.9" y="80.8">PF7</text>
<text x="610.9" y="101.1">PF8</text>
<text x="62.2" y="125.2">PB7</text>
<text x="153.7" y="125.2">FM-ANT</text>
<text x="610.9" y="121.4">PF9</text>
<text x="62.2" y="130.3">PB6</text>
<text x="96.5" y="131.5">CLOCK</text>
<text x="96.5" y="126.4">DATA</text>
<text x="130" y="131.5">MPXO</text>
<text x="131.4" y="126.4">ANT</text>
<text x="96.5" y="136.6">BUSMODE</text>
<text x="128.5" y="136.6">L-OUT</text>
<text x="172.1" y="135">FM-LOUT-L</text>
<text x="323.9" y="137.9">INA_N</text>
<text x="323.9" y="132.8">OUTA</text>
<text x="352.2" y="137.9">OUTB</text>
<text x="353.7" y="132.8">VDD</text>
<text x="96.5" y="141.7">W/R</text>
<text x="128.5" y="141.7">R-OUT</text>
<text x="323.9" y="142.9">INA_P</text>
<text x="350.7" y="142.9">INB_N</text>
<text x="96.5" y="146.7">VCC</text>
<text x="131.4" y="146.7">GND</text>
<text x="323.9" y="148">VSS</text>
<text x="350.7" y="148">INB_P</text>
<text x="167.6" y="151.9">FM-LOUT-R</text>
<text x="585.5" y="170.9">PA0</text>
<text x="581.7" y="192.5">PC13</text>
<text x="584.2" y="226.8">PA8</text>
<text x="585.5" y="278.9">PD3</text>
<text x="577.9" y="322.1">PB10</text>
<text x="807.7" y="328.4">GND</text>
<text x="807.7" y="333.4">VCC</text>
<text x="807.7" y="338.5">D0</text>
<text x="807.7" y="343.6">D1</text>
<text x="807.7" y="348.7">D2</text>
<text x="807.7" y="353.8">D3</text>
<text x="807.7" y="358.8">VT</text>
<text x="121.1" y="365.3">PA15</text>
<text x="120" y="370.3">PB5</text>
<text x="167.6" y="371.5">DATA</text>
<text x="167.6" y="366.5">LRCK</text>
<text x="196.2" y="366.5">VCC</text>
<text x="196.2" y="371.5">VHP</text>
<text x="120" y="375.4">PB3</text>
<text x="167.6" y="376.6">BCK</text>
<text x="193.3" y="376.6">HOUTR</text>
<text x="120" y="380.5">PC7</text>
<text x="167.6" y="381.7">SCKI</text>
<text x="193.3" y="381.7">HOUTL</text>
<text x="565.9" y="386.1">C</text>
<text x="614.2" y="386.1">C</text>
<text x="657.3" y="386.1">C</text>
<text x="692.9" y="386.1">C</text>
<text x="733.5" y="389.9">C</text>
<text x="115.6" y="390.7">RESET</text>
<text x="116.8" y="395.7">PB11</text>
<text x="167.6" y="391.9">PD</text>
<text x="196.2" y="391.9">AIN</text>
<text x="572.6" y="390.4">B</text>
<text x="620.9" y="390.4">B</text>
<text x="664.1" y="390.4">B</text>
<text x="699.6" y="390.4">B</text>
<text x="740.3" y="394.2">B</text>
<text x="121.1" y="400.8">PB13</text>
<text x="167.6" y="396.9">MS</text>
<text x="194.7" y="396.9">VCOM</text>
<text x="565.8" y="397.8">E</text>
<text x="614" y="397.8">E</text>
<text x="657.2" y="397.8">E</text>
<text x="692.8" y="397.8">E</text>
<text x="733.4" y="401.6">E</text>
<text x="121.1" y="405.9">PB15</text>
<text x="167.6" y="402">MC</text>
<text x="167.6" y="407.1">MD</text>
<text x="194.7" y="402">AGND</text>
<text x="194.7" y="407.1">HGND</text>
</g>
<g font-size="2.5" fill="#0000a0">
<text x="760.7" y="168.2">WAKEUP</text>
<text x="758.2" y="192.3">TAMPER</text>
<text x="759.5" y="220.2">USER1</text>
<text x="759.5" y="253.3">USER2</text>
<text x="818.1" y="339.9" transform="rotate(90 818.1 339.9)">WireLess315MHz</text>
<text x="823.2" y="344.2" transform="rotate(90 823.2 344.2)">Moudle</text>
<text x="87.6" y="365.3">I2S3_WS</text>
<text x="87.6" y="370.3">I2S3_SD</text>
<text x="87.6" y="375.4">I2S3_CK</text>
<text x="87.6" y="380.5">I2S3_MCK</text>
<text x="152.4" y="390.7">PD</text>
<text x="152.4" y="395.7">MS</text>
<text x="87.6" y="400.8">SPI2_SCK</text>
<text x="152.4" y="400.8">MC</text>
<text x="85.1" y="407.2">SPI2_MOSI</text>
<text x="152.4" y="405.9">MD</text>
<text x="395" y="407.2">FOR VCC</text>
<text x="430.5" y="407.2">FOR VHP</text>
</g>
<g font-size="1.8" fill="#400040">
<text x="729.9" y="160.7">1</text>
<text x="735.1" y="157.9">B2</text>
<text x="747.5" y="160.7">3</text>
<text x="729.9" y="165.8">2</text>
<text x="747.5" y="165.8">4</text>
<text x="735.1" y="184.6">B4</text>
<text x="729.9" y="187.4">1</text>
<text x="747.5" y="187.4">3</text>
<text x="729.9" y="192.5">2</text>
<text x="747.5" y="192.5">4</text>
<text x="733.8" y="213.8">B3</text>
<text x="728.6" y="221.7">2</text>
<text x="728.6" y="216.6">1</text>
<text x="746.3" y="216.6">3</text>
<text x="746.3" y="221.7">4</text>
<text x="733.8" y="244.3">B5</text>
<text x="728.6" y="247.1">1</text>
<text x="746.3" y="247.1">3</text>
<text x="728.6" y="252.2">2</text>
<text x="746.3" y="252.2">4</text>
</g>
<g font-size="1.8" fill="#0000a0">
<text x="811.1" y="541.7">SHEET</text>
<text x="837.7" y="541.7">REV</text>
<text x="817.9" y="546.7">OF</text>
</g>
</svg>
